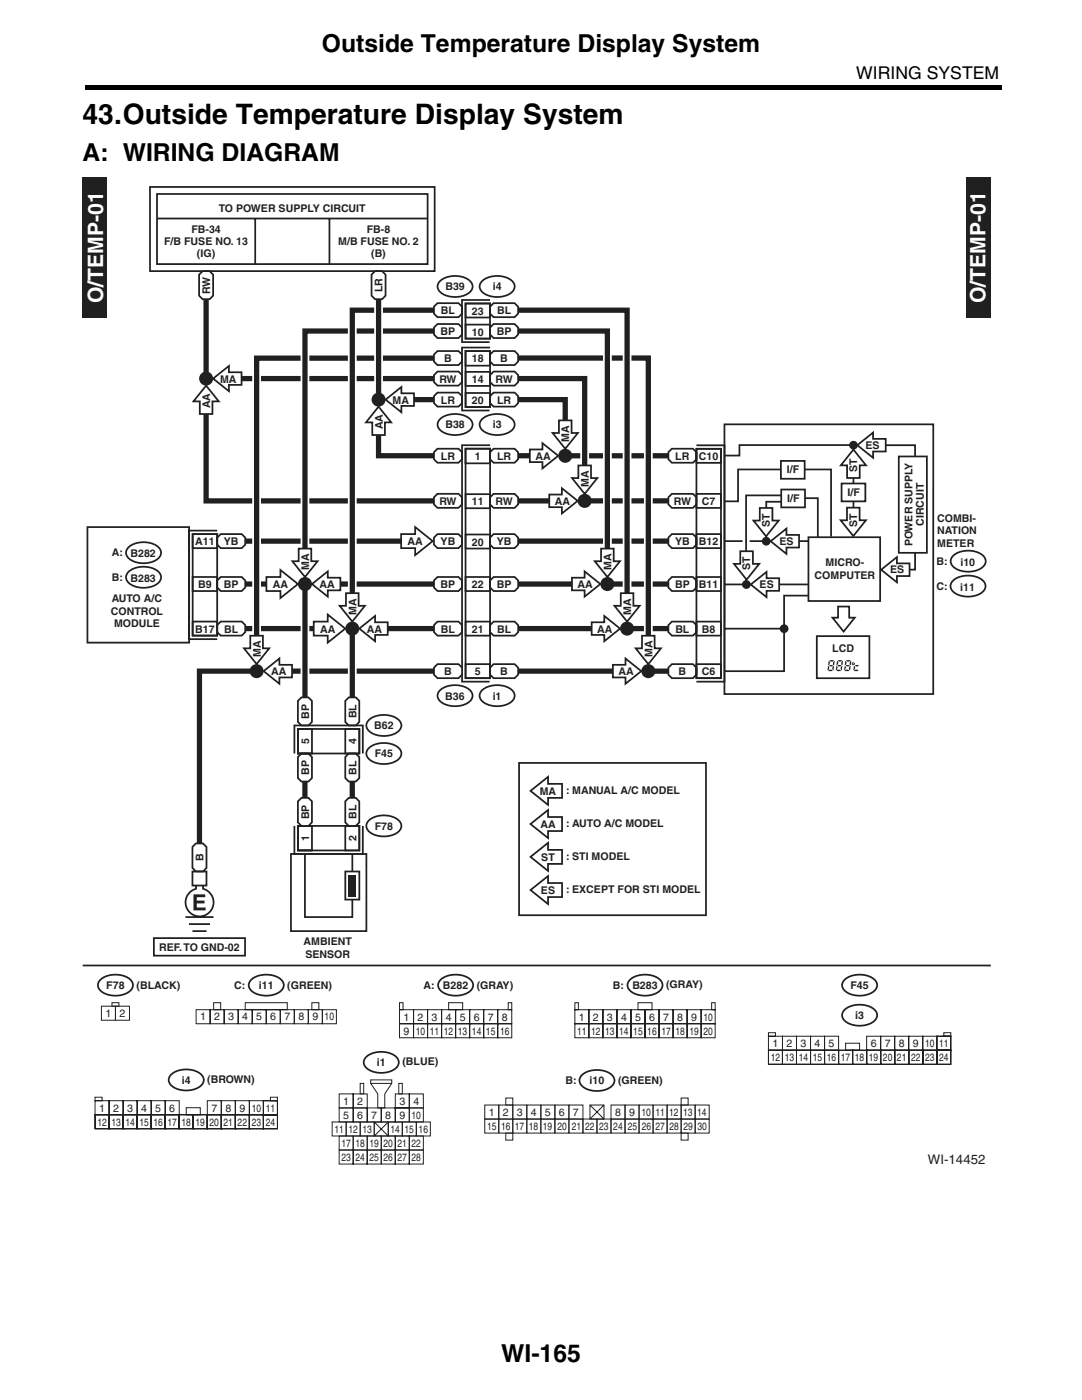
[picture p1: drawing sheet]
<svg xmlns="http://www.w3.org/2000/svg" width="216mm" height="279mm" viewBox="0 0 216 279" stroke-linecap="round" stroke-linejoin="round" font-family="sans-serif">
<path d="M17 17h183v.8h-183z" fill="#000"/>
<path d="M158.1 98.9h-9.2v17.9M170.4 88.9h12.3v24.8h-4.7M144.6 108h17.4M16.5 192.7h181.3" fill="none" stroke="#231f20" stroke-width=".35"/>
<path d="M148.9 106.6v2.8" fill="none" stroke="#fff" stroke-width="1.4" stroke-linecap="butt"/>
<g fill="#231f20">
<path d="M16.5 35.4h4.9v28h-4.9z"/>
<path d="M192.8 35.4h4.9v28h-4.9z"/>
</g>
<path d="M29.9 37.3h56.9v16.8h-56.9zM31.3 38.7h54.1v14h-54.1zM31.3 43.6h54.1M40.4 54.1h1.4l.7 .7v4.2l-.7 .7h-1.4l-.7-.7v-4.2zM50.9 43.6v9.1M65.8 43.6v9.1M74.9 54.1h1.4l.7 .7v4.2l-.7 .7h-1.4l-.7-.7v-4.2zM144.6 90.9h3v-2.1h22.8v17.1" fill="none" stroke="#231f20" stroke-width=".35"/>
<path d="M38.6 178.5h2.4v.6h-1.7v.7h1.5v.5h-1.5v.9h1.7v.5h-2.4z" fill="#231f20"/>
<path d="M38.4 174h2.8v2.8h-2.8zM39.1 176.8v.6a2.8 2.8 0 0 0-1.6 4.3 2.8 2.8 0 0 0 4.6 0 2.8 2.8 0 0 0-1.6-4.3v-.6M37 183.1h5.6M37.7 184.5h4.2M38.4 185.9h2.8" fill="none" stroke="#231f20" stroke-width=".35"/>
<path d="M134.1 89.6h4.2l.7 .7v1.4l-.7 .7h-4.2l-.7-.7v-1.4z" fill="#fff"/>
<path d="M134.1 89.6h4.2l.7 .7v1.4l-.7 .7h-4.2l-.7-.7v-1.4zM139 89.6h4.9v2.8h-4.9z" fill="none" stroke="#231f20" stroke-width=".35"/>
<path d="M134.1 98.6h4.2l.7 .7v1.4l-.7 .7h-4.2l-.7-.7v-1.4z" fill="#fff"/>
<path d="M134.1 98.6h4.2l.7 .7v1.4l-.7 .7h-4.2l-.7-.7v-1.4zM144.6 84.7h41.7v53.8h-41.7z" fill="none" stroke="#231f20" stroke-width=".35"/>
<g fill="#231f20">
<circle cx="156.5" cy="125.5" r=".88"/>
<circle cx="149" cy="116.7" r=".88"/>
</g>
<path d="M39.1 168.4h1.4l.7 .7v4.2l-.7 .7h-1.4l-.7-.7v-4.2z" fill="none" stroke="#231f20" stroke-width=".35"/>
<path d="M134.1 124.1h4.2l.7 .7v1.4l-.7 .7h-4.2l-.7-.7v-1.4z" fill="#fff"/>
<path d="M134.1 124.1h4.2l.7 .7v1.4l-.7 .7h-4.2l-.7-.7v-1.4zM139 124.1h4.9v2.8h-4.9z" fill="none" stroke="#231f20" stroke-width=".35"/>
<path d="M134.1 132.6h4.2l.7 .7v1.4l-.7 .7h-4.2l-.7-.7v-1.4z" fill="#fff"/>
<path d="M134.1 132.6h4.2l.7 .7v1.4l-.7 .7h-4.2l-.7-.7v-1.4zM139 132.6h4.9v2.8h-4.9z" fill="none" stroke="#231f20" stroke-width=".35"/>
<path d="M134.1 106.6h4.2l.7 .7v1.4l-.7 .7h-4.2l-.7-.7v-1.4z" fill="#fff"/>
<path d="M134.1 106.6h4.2l.7 .7v1.4l-.7 .7h-4.2l-.7-.7v-1.4zM139 106.6h4.9v2.8h-4.9z" fill="none" stroke="#231f20" stroke-width=".35"/>
<path d="M134.1 115.2h4.2l.7 .7v1.4l-.7 .7h-4.2l-.7-.7v-1.4z" fill="#fff"/>
<path d="M134.1 115.2h4.2l.7 .7v1.4l-.7 .7h-4.2l-.7-.7v-1.4zM139 115.2h4.9v2.8h-4.9z" fill="none" stroke="#231f20" stroke-width=".35"/>
<path d="M98.5 89.6h4.2l.7 .7v1.4l-.7 .7h-4.2l-.7-.7v-1.4z" fill="#fff"/>
<path d="M98.5 89.6h4.2l.7 .7v1.4l-.7 .7h-4.2l-.7-.7v-1.4z" fill="none" stroke="#231f20" stroke-width=".35"/>
<path d="M98.5 98.6h4.2l.7 .7v1.4l-.7 .7h-4.2l-.7-.7v-1.4z" fill="#fff"/>
<path d="M98.5 98.6h4.2l.7 .7v1.4l-.7 .7h-4.2l-.7-.7v-1.4z" fill="none" stroke="#231f20" stroke-width=".35"/>
<path d="M98.5 124.1h4.2l.7 .7v1.4l-.7 .7h-4.2l-.7-.7v-1.4z" fill="#fff"/>
<path d="M98.5 124.1h4.2l.7 .7v1.4l-.7 .7h-4.2l-.7-.7v-1.4z" fill="none" stroke="#231f20" stroke-width=".35"/>
<path d="M98.5 106.6h4.2l.7 .7v1.4l-.7 .7h-4.2l-.7-.7v-1.4z" fill="#fff"/>
<path d="M98.5 106.6h4.2l.7 .7v1.4l-.7 .7h-4.2l-.7-.7v-1.4z" fill="none" stroke="#231f20" stroke-width=".35"/>
<path d="M98.5 115.2h4.2l.7 .7v1.4l-.7 .7h-4.2l-.7-.7v-1.4z" fill="#fff"/>
<path d="M139 98.6h4.9v2.8h-4.9zM139 88.9h5.6v47.2h-5.6M139 89.6h4.9v45.8h-4.9zM98.5 115.2h4.2l.7 .7v1.4l-.7 .7h-4.2l-.7-.7v-1.4zM144.6 116.7h16.7M161.3 118.9h-4.8v15.1h-11.9M144.6 125.5h11.9" fill="none" stroke="#231f20" stroke-width=".35"/>
<path d="M87.3 89.6h4.2l.7 .7v1.4l-.7 .7h-4.2l-.7-.7v-1.4z" fill="#fff"/>
<path d="M87.3 89.6h4.2l.7 .7v1.4l-.7 .7h-4.2l-.7-.7v-1.4zM92.9 89.6h4.9v2.9h-4.9z" fill="none" stroke="#231f20" stroke-width=".35"/>
<path d="M87.3 98.6h4.2l.7 .7v1.4l-.7 .7h-4.2l-.7-.7v-1.4z" fill="#fff"/>
<path d="M87.3 98.6h4.2l.7 .7v1.4l-.7 .7h-4.2l-.7-.7v-1.4z" fill="none" stroke="#231f20" stroke-width=".35"/>
<path d="M87.3 124.1h4.2l.7 .7v1.4l-.7 .7h-4.2l-.7-.7v-1.4z" fill="#fff"/>
<path d="M87.3 124.1h4.2l.7 .7v1.4l-.7 .7h-4.2l-.7-.7v-1.4zM92.9 124.1h4.9v2.8h-4.9z" fill="none" stroke="#231f20" stroke-width=".35"/>
<path d="M87.3 106.6h4.2l.7 .7v1.4l-.7 .7h-4.2l-.7-.7v-1.4z" fill="#fff"/>
<path d="M87.3 106.6h4.2l.7 .7v1.4l-.7 .7h-4.2l-.7-.7v-1.4zM92.9 106.7h4.9v2.8h-4.9z" fill="none" stroke="#231f20" stroke-width=".35"/>
<path d="M87.3 115.2h4.2l.7 .7v1.4l-.7 .7h-4.2l-.7-.7v-1.4z" fill="#fff"/>
<path d="M92.9 98.7h4.9v2.8h-4.9zM97.8 88.9h-5.6v47.2h5.5M87.3 115.2h4.2l.7 .7v1.4l-.7 .7h-4.2l-.7-.7v-1.4zM92.9 115.2h4.9v2.8h-4.9zM190.1 116.1a4.8 4.8 0 0 1 6.3 0 1.63 1.63 0 0 1-1 2.5 4.9 4.9 0 0 1-5.3-.7 1.38 1.38 0 0 1 0-1.8zM190.1 111.1a4.8 4.8 0 0 1 6.3 0 1.63 1.63 0 0 1-1 2.6 4.9 4.9 0 0 1-5.3-.8 1.38 1.38 0 0 1 0-1.8zM58.8 164.9v5.6h13.6v-5.6M59.5 164.9h2.8v4.9h-2.8zM59.5 164.9h12.2v4.9h-12.2zM68.9 164.9h2.8v4.9h-2.8zM70.3 170.5v12.6h-9.4v-12.6" fill="none" stroke="#231f20" stroke-width=".35"/>
<path d="M68.9 174h2.8v5.6h-2.8z" fill="#fff"/>
<path d="M58.1 170.5h15v15.4h-15zM68.9 174h2.8v5.6h-2.8z" fill="none" stroke="#231f20" stroke-width=".35"/>
<path d="M69.6 174.7h1.4v4.2h-1.4z" fill="#231f20"/>
<g fill="#231f20">
<path d="M165.5 131.9l.2 .3-.1 .4-.2 .2z" fill-rule="evenodd"/>
<path d="M165.3 133.9l.2-.2h.5l.2 .2z" fill-rule="evenodd"/>
<path d="M165.4 132.9l.1 .2v.5l-.3 .2z" fill-rule="evenodd"/>
<path d="M165.5 131.8h1l-.3 .3h-.4z" fill-rule="evenodd"/>
<path d="M166.2 133.1l.2-.2 .1 .1-.2 .8-.2-.2z" fill-rule="evenodd"/>
<path d="M166.3 132.2l.3-.3-.2 .9-.2-.1z" fill-rule="evenodd"/>
<path d="M165.5 132.9l.2-.1 .6 .1-.2 .1h-.5z" fill-rule="evenodd"/>
<path d="M168.8 131.9l.2 .3-.1 .4-.2 .2z" fill-rule="evenodd"/>
<path d="M168.6 133.9l.3-.2h.4l.2 .2z" fill-rule="evenodd"/>
<path d="M168.7 132.9l.1 .2v.5l-.3 .2z" fill-rule="evenodd"/>
<path d="M168.9 131.8h.9l-.3 .3h-.4z" fill-rule="evenodd"/>
<path d="M169.5 133.1l.2-.2 .1 .1-.2 .8-.2-.2z" fill-rule="evenodd"/>
<path d="M169.6 132.2l.3-.3-.2 .9-.1-.1z" fill-rule="evenodd"/>
<path d="M168.8 132.9l.2-.1 .6 .1-.2 .1h-.4z" fill-rule="evenodd"/>
<path d="M170.4 133.9l.3-.2h.5l.2 .2z" fill-rule="evenodd"/>
<path d="M170.5 132.9l.2 .2-.1 .5-.2 .2z" fill-rule="evenodd"/>
<path d="M170.7 132.9l.1-.1 .6 .1-.1 .1h-.5z" fill-rule="evenodd"/>
<path d="M167.1 131.9l.2 .3v.4l-.3 .2z" fill-rule="evenodd"/>
<path d="M166.9 133.9l.3-.2h.5l.2 .2z" fill-rule="evenodd"/>
<path d="M167 132.9l.2 .2-.1 .5-.2 .2z" fill-rule="evenodd"/>
<path d="M167.2 131.8h.9l-.2 .3h-.5z" fill-rule="evenodd"/>
<path d="M167.8 133.1l.3-.2v.1l-.1 .8-.2-.2z" fill-rule="evenodd"/>
<path d="M168 132.2l.2-.3-.1 .9-.2-.1z" fill-rule="evenodd"/>
<path d="M167.2 132.9l.1-.1 .6 .1-.1 .1h-.5z" fill-rule="evenodd"/>
<circle cx="170.3" cy="132.5" r=".3"/>
</g>
<circle cx="170.3" cy="132.5" r=".12" fill="#fff"/>
<path d="M163 127h10.5v8.4h-10.5z" fill="none" stroke="#231f20" stroke-width=".35"/>
<path d="M167.3 121.1h2.2v2.2h1.1l-2.2 2.8-2.2-2.8h1.1z" fill="#fff"/>
<path d="M167.3 121.1h2.2v2.2h1.1l-2.2 2.8-2.2-2.8h1.1zM30.7 187.3h18.2v3.5h-18.2z" fill="none" stroke="#231f20" stroke-width=".35"/>
<path d="M43.4 124.8l.7-.7h4.2l.7 .7v1.4l-.7 .7h-4.2l-.7-.7z" fill="#fff"/>
<path d="M43.4 124.8l.7-.7h4.2l.7 .7v1.4l-.7 .7h-4.2l-.7-.7z" fill="none" stroke="#231f20" stroke-width=".35"/>
<path d="M44.1 106.6h4.2l.7 .7v1.4l-.7 .7h-4.2l-.7-.7v-1.4z" fill="#fff"/>
<path d="M44.1 106.6h4.2l.7 .7v1.4l-.7 .7h-4.2l-.7-.7v-1.4zM38.5 124.1h4.9v2.8h-4.9z" fill="none" stroke="#231f20" stroke-width=".35"/>
<path d="M44.1 115.2h4.2l.7 .7v1.4l-.7 .7h-4.2l-.7-.7v-1.4z" fill="#fff"/>
<path d="M17.5 105.2h20.3v23.1h-20.3zM25.5 109.4a4.8 4.8 0 0 1 6.3 0 1.63 1.63 0 0 1-1 2.6 4.9 4.9 0 0 1-5.3-.7 1.38 1.38 0 0 1 0-1.9zM25.5 114.3a4.8 4.8 0 0 1 6.3 0 1.63 1.63 0 0 1-1 2.6 4.9 4.9 0 0 1-5.3-.7 1.38 1.38 0 0 1 0-1.9zM38.5 106.6h4.9v2.8h-4.9zM38.5 115.2h4.9v2.8h-4.9zM38.5 106.6h4.9v20.3h-4.9zM43.4 105.9h-5.6v21.7h5.6M44.1 115.2h4.2l.7 .7v1.4l-.7 .7h-4.2l-.7-.7v-1.4z" fill="none" stroke="#231f20" stroke-width=".35"/>
<g fill="none" stroke="#231f20" stroke-width="1.1" stroke-linecap="butt">
<path d="M41.1 59.7v15.9M41.1 82.6v17.4h45.5M75.6 86.8v4.2h11M103.4 91h2.4M103.4 100h6.2M133.4 91h-20.6M133.4 100h-16.7M49 108h31.1M103.4 108h30M133.4 116.6h-11.8M133.4 125.5h-8.2M60.9 156v3.4"/>
<path d="M70.3 155.8v3.5"/>
</g>
<path d="M59.5 160l.7-.7h1.4l.7 .7v4.2l-.7 .7h-1.4l-.7-.7z" fill="#fff"/>
<path d="M59.5 160l.7-.7h1.4l.7 .7v4.2l-.7 .7h-1.4l-.7-.7z" fill="none" stroke="#231f20" stroke-width=".35"/>
<path d="M69.6 159.3h1.4l.7 .7v4.2l-.7 .7h-1.4l-.7-.7v-4.2z" fill="#fff"/>
<path d="M69.6 159.3h1.4l.7 .7v4.2l-.7 .7h-1.4l-.7-.7v-4.2z" fill="none" stroke="#231f20" stroke-width=".35"/>
<path d="M60.2 150.4h1.4l.7 .7v4.2l-.7 .7h-1.4l-.7-.7v-4.2z" fill="#fff"/>
<path d="M60.2 150.4h1.4l.7 .7v4.2l-.7 .7h-1.4l-.7-.7v-4.2z" fill="none" stroke="#231f20" stroke-width=".35"/>
<path d="M69.6 150.4h1.4l.7 .7v4.2l-.7 .7h-1.4l-.7-.7v-4.2z" fill="#fff"/>
<path d="M69.6 150.4h1.4l.7 .7v4.2l-.7 .7h-1.4l-.7-.7v-4.2z" fill="none" stroke="#231f20" stroke-width=".35"/>
<path d="M59.5 139.9l.7-.7h1.4l.7 .7v4.2l-.7 .7h-1.4l-.7-.7z" fill="#fff"/>
<path d="M59.5 139.9l.7-.7h1.4l.7 .7v4.2l-.7 .7h-1.4l-.7-.7z" fill="none" stroke="#231f20" stroke-width=".35"/>
<path d="M68.9 139.9l.7-.7h1.4l.7 .7v4.2l-.7 .7h-1.4l-.7-.7z" fill="#fff"/>
<g fill="none" stroke="#231f20" stroke-width=".35">
<path d="M87.7 83.8a4.8 4.8 0 0 1 6.3 0 1.63 1.63 0 0 1-1 2.6 4.9 4.9 0 0 1-5.3-.7 1.38 1.38 0 0 1 0-1.9zM96.1 83.8a4.8 4.8 0 0 1 6.3 0 1.63 1.63 0 0 1-1 2.6 4.9 4.9 0 0 1-5.3-.7 1.38 1.38 0 0 1 0-1.9zM68.9 139.9l.7-.7h1.4l.7 .7v4.2l-.7 .7h-1.4l-.7-.7zM87.7 137.9a4.8 4.8 0 0 1 6.3 0 1.63 1.63 0 0 1-1 2.6 4.9 4.9 0 0 1-5.3-.7 1.38 1.38 0 0 1 0-1.9zM96.1 137.9a4.8 4.8 0 0 1 6.3 0 1.63 1.63 0 0 1-1 2.6 4.9 4.9 0 0 1-5.3-.7 1.38 1.38 0 0 1 0-1.9zM59.5 145.5h2.8v4.9h-2.8zM59.5 145.5h12.2v4.9h-12.2zM68.9 145.5h2.8v4.9h-2.8zM72.4 150.4v-5.6h-13.6v5.6M73.5 143.9a4.8 4.8 0 0 1 6.3 0 1.63 1.63 0 0 1-1 2.6 4.9 4.9 0 0 1-5.3-.8 1.38 1.38 0 0 1 0-1.8zM73.5 149.5a4.8 4.8 0 0 1 6.3 0 1.63 1.63 0 0 1-1 2.6 4.9 4.9 0 0 1-5.3-.8 1.38 1.38 0 0 1 0-1.8zM73.5 163.9a4.8 4.8 0 0 1 6.3 0 1.63 1.63 0 0 1-1 2.6 4.9 4.9 0 0 1-5.3-.7 1.38 1.38 0 0 1 0-1.9z"/>
<path d="M19.9 195.7a4.8 4.8 0 0 1 6.3 0 1.63 1.63 0 0 1-1 2.6 4.9 4.9 0 0 1-5.3-.7 1.38 1.38 0 0 1 0-1.9zM50 195.7a4.8 4.8 0 0 1 6.3 0 1.63 1.63 0 0 1-1 2.6 4.9 4.9 0 0 1-5.3-.7 1.38 1.38 0 0 1 0-1.9zM87.8 195.7a4.8 4.8 0 0 1 6.3 0 1.63 1.63 0 0 1-1 2.6 4.9 4.9 0 0 1-5.3-.7 1.38 1.38 0 0 1 0-1.9zM125.6 195.7a4.8 4.8 0 0 1 6.3 0 1.63 1.63 0 0 1-1 2.6 4.9 4.9 0 0 1-5.3-.7 1.38 1.38 0 0 1 0-1.9zM168.4 195.7a4.8 4.8 0 0 1 6.3 0 1.63 1.63 0 0 1-.9 2.6 4.9 4.9 0 0 1-5.4-.7 1.38 1.38 0 0 1 0-1.9zM116 214.8a4.8 4.8 0 0 1 6.3 0 1.63 1.63 0 0 1-1 2.5 4.9 4.9 0 0 1-5.3-.7 1.38 1.38 0 0 1 0-1.8z"/>
</g>
<g fill="none" stroke="#231f20" stroke-width=".2">
<path d="M20.2 200.9h2.8v2.8h-2.8zM22.3 200.2h1.4v.7h-1.4zM23 200.9h2.8v2.8h-2.8zM39.1 201.6h2.8v2.8h-2.8zM41.9 201.6h2.8v2.8h-2.8zM42.6 200.2h1.4v1.4h-1.4zM44.7 201.6h2.8v2.8h-2.8zM47.5 201.6h2.8v2.8h-2.8zM48.9 200.2h8.4v1.4h-8.4zM50.3 201.6h2.8v2.8h-2.8zM53.1 201.6h2.8v2.8h-2.8zM55.9 201.6h2.8v2.8h-2.8z"/>
<path d="M58.7 201.6h2.8v2.8h-2.8zM61.5 201.6h2.8v2.8h-2.8zM62.2 200.2h1.4v1.4h-1.4zM64.3 201.6h2.8v2.8h-2.8zM79.7 201.6h2.8v2.8h-2.8zM79.7 204.4h2.8v2.8h-2.8zM79.7 200.2h.7v1.4h-.7zM82.5 201.6h2.8v2.8h-2.8zM82.5 204.4h2.8v2.8h-2.8zM85.3 201.6h2.8v2.8h-2.8zM85.3 204.4h2.8v2.8h-2.8zM88.1 204.4h2.8v2.8h-2.8z"/>
<path d="M88.1 201.6h2.8v2.8h-2.8zM89.5 200.2h2.8v1.4h-2.8zM90.9 204.4h2.8v2.8h-2.8zM90.9 201.6h2.8v2.8h-2.8zM93.7 201.6h2.8v2.8h-2.8zM93.7 204.4h2.8v2.8h-2.8zM96.5 201.6h2.8v2.8h-2.8zM96.5 204.4h2.8v2.8h-2.8zM99.3 201.6h2.8v2.8h-2.8zM99.3 204.4h2.8v2.8h-2.8zM101 219.2h1.4v1.4h-1.4zM101.4 200.2h.7v1.4h-.7z"/>
<path d="M114.7 201.6h2.8v2.8h-2.8zM114.7 204.4h2.8v2.8h-2.8zM114.7 200.2h.7v1.4h-.7zM117.5 201.6h2.8v2.8h-2.8zM117.5 204.4h2.8v2.8h-2.8zM120.3 201.6h2.8v2.8h-2.8zM120.3 204.4h2.8v2.8h-2.8zM123.1 201.6h2.8v2.8h-2.8zM123.1 204.4h2.8v2.8h-2.8zM125.9 201.6h2.8v2.8h-2.8zM125.9 204.4h2.8v2.8h-2.8zM127.3 200.2h2.8v1.4h-2.8z"/>
<path d="M128.7 201.6h2.8v2.8h-2.8zM128.7 204.4h2.8v2.8h-2.8zM131.5 201.6h2.8v2.8h-2.8zM131.5 204.4h2.8v2.8h-2.8zM134.3 201.6h2.8v2.8h-2.8zM134.3 204.4h2.8v2.8h-2.8zM136 219.2h1.4v1.4h-1.4zM137.1 201.6h2.8v2.8h-2.8zM137.1 204.4h2.8v2.8h-2.8zM139.9 201.6h2.8v2.8h-2.8zM139.9 204.4h2.8v2.8h-2.8zM142 200.2h.7v1.4h-.7z"/>
<path d="M96.8 220.6h2.8v2.8h-2.8zM96.8 223.4h2.8v2.8h-2.8zM99.6 220.6h2.8v2.8h-2.8zM99.6 223.4h2.8v2.8h-2.8zM101 226.2h1.4v1.4h-1.4zM102.4 220.6h2.8v2.8h-2.8zM102.4 223.4h2.8v2.8h-2.8zM105.2 220.6h2.8v2.8h-2.8zM105.2 223.4h2.8v2.8h-2.8zM108 220.6h2.8v2.8h-2.8zM108 223.4h2.8v2.8h-2.8zM110.8 220.6h2.8v2.8h-2.8z"/>
<path d="M110.8 223.4h2.8v2.8h-2.8zM113.6 220.6h2.8v2.8h-2.8zM113.6 223.4h2.8v2.8h-2.8zM116.4 223.4h2.8v2.8h-2.8zM117.8 220.6h2.8v2.8h-2.8zM117.8 220.6l2.8 2.8M119.2 223.4h2.8v2.8h-2.8zM120.6 220.6l-2.8 2.8M122 220.6h2.8v2.8h-2.8zM122 223.4h2.8v2.8h-2.8zM124.8 220.6h2.8v2.8h-2.8zM124.8 223.4h2.8v2.8h-2.8z"/>
<path d="M127.6 220.6h2.8v2.8h-2.8zM127.6 223.4h2.8v2.8h-2.8zM130.4 220.6h2.8v2.8h-2.8zM130.4 223.4h2.8v2.8h-2.8zM133.2 220.6h2.8v2.8h-2.8zM133.2 223.4h2.8v2.8h-2.8zM136 220.6h2.8v2.8h-2.8zM136 226.2h1.4v1.4h-1.4zM136 223.4h2.8v2.8h-2.8zM138.8 220.6h2.8v2.8h-2.8zM138.8 223.4h2.8v2.8h-2.8z"/>
</g>
<path d="M57.4 116.6h-8.4M67.9 116.6h18.7M103.4 116.6h10.8M62.6 125.5h-13.6M77.4 125.5h9.2M103.4 125.5h14.7" fill="none" stroke="#231f20" stroke-width="1.1" stroke-linecap="butt"/>
<path d="M98.5 132.6h4.2l.7 .7v1.4l-.7 .7h-4.2l-.7-.7v-1.4z" fill="#fff"/>
<path d="M98.5 132.6h4.2l.7 .7v1.4l-.7 .7h-4.2l-.7-.7v-1.4z" fill="none" stroke="#231f20" stroke-width=".35"/>
<path d="M87.3 132.6h4.2l.7 .7v1.4l-.7 .7h-4.2l-.7-.7v-1.4z" fill="#fff"/>
<path d="M87.3 132.6h4.2l.7 .7v1.4l-.7 .7h-4.2l-.7-.7v-1.4zM92.9 132.6h4.9v2.8h-4.9zM73 211.1a4.8 4.8 0 0 1 6.2 0 1.63 1.63 0 0 1-.9 2.6 4.9 4.9 0 0 1-5.3-.7 1.38 1.38 0 0 1 0-1.9z" fill="none" stroke="#231f20" stroke-width=".35"/>
<path d="M51.2 134h-11.4v34.4M58.3 134h28.3M103.4 134h18.9M129.4 134h4" fill="none" stroke="#231f20" stroke-width="1.1" stroke-linecap="butt"/>
<path d="M70.3 124.1v12.4" fill="none" stroke="#fff" stroke-width="1.8" stroke-linecap="butt"/>
<g fill="#231f20">
<circle cx="60.9" cy="116.6" r="1.4"/>
<circle cx="70.3" cy="125.5" r="1.4"/>
<circle cx="51.2" cy="134" r="1.4"/>
</g>
<g fill="none" stroke="#231f20" stroke-width=".35">
<path d="M92.9 70.1h4.9v2.9h-4.9zM92.9 70.1h4.9v11.1h-4.9zM92.9 60.6h4.9v2.8h-4.9zM92.9 64.8h4.9v2.8h-4.9zM92.9 74.2h4.9v2.8h-4.9zM92.9 78.4h4.9v2.8h-4.9zM97.8 69.4h-5.6v12.5h5.5M97.8 74.9l.7-.7h4.2l.7 .7v1.4l-.7 .7h-4.2l-.7-.7zM98.5 70.1h4.2l.7 .7v1.4l-.7 .7h-4.2l-.7-.7v-1.4zM98.5 60.5h4.2l.7 .7v1.4l-.7 .7h-4.2l-.7-.7v-1.4zM98.5 64.7h4.2l.7 .7v1.4l-.7 .7h-4.2l-.7-.7v-1.4zM98.5 78.4h4.2l.7 .7v1.4l-.7 .7h-4.2l-.7-.7v-1.4z"/>
<path d="M92.9 89.6h4.9v45.8h-4.9zM103.6 152.3h37.3v30.4h-37.3z"/>
</g>
<path d="M53.2 115.2h2.8v-1.4l3.5 2.8-3.5 2.8v-1.4h-2.8z" fill="#fff"/>
<path d="M53.2 115.2h2.8v-1.4l3.5 2.8-3.5 2.8v-1.4h-2.8z" fill="none" stroke="#231f20" stroke-width=".35"/>
<path d="M62.6 124.1h2.8v-1.4l3.5 2.8-3.5 2.8v-1.4h-2.8z" fill="#fff"/>
<path d="M62.6 124.1h2.8v-1.4l3.5 2.8-3.5 2.8v-1.4h-2.8z" fill="none" stroke="#231f20" stroke-width=".35"/>
<path d="M80.1 106.6h2.8v-1.4l3.5 2.8-3.5 2.8v-1.4h-2.8z" fill="#fff"/>
<path d="M80.1 106.6h2.8v-1.4l3.5 2.8-3.5 2.8v-1.4h-2.8z" fill="none" stroke="#231f20" stroke-width=".35"/>
<g fill="none" stroke="#231f20" stroke-width=".2">
<path d="M67.7 218.4h2.8v2.8h-2.8zM70.5 218.4h2.8v2.8h-2.8zM71.9 216.3h.7v2.1h-.7zM74 215.6h4.2v.7l-1.4 2.1v2.8h-1.4v-2.8l-1.4-2.1zM74 216.3h4.2M78.9 218.4h2.8v2.8h-2.8zM79.6 216.3h.7v2.1h-.7zM81.7 218.4h2.8v2.8h-2.8zM66.3 224h2.8v2.8h-2.8zM67.7 221.2h2.8v2.8h-2.8zM67.7 229.6h2.8v2.8h-2.8zM67.7 226.8h2.8v2.8h-2.8z"/>
<path d="M69.1 224h2.8v2.8h-2.8zM70.5 221.2h2.8v2.8h-2.8zM70.5 229.6h2.8v2.8h-2.8zM70.5 226.8h2.8v2.8h-2.8zM71.9 224h2.8v2.8h-2.8zM73.3 221.2h2.8v2.8h-2.8zM73.3 229.6h2.8v2.8h-2.8zM73.3 226.8h2.8v2.8h-2.8zM74.7 224l2.8 2.8M74.7 224h2.8v2.8h-2.8zM76.1 226.8h2.8v2.8h-2.8zM76.1 221.2h2.8v2.8h-2.8z"/>
<path d="M76.1 229.6h2.8v2.8h-2.8zM77.5 224h2.8v2.8h-2.8zM77.5 224l-2.8 2.8M78.9 226.8h2.8v2.8h-2.8zM78.9 221.2h2.8v2.8h-2.8zM78.9 229.6h2.8v2.8h-2.8zM80.3 224h2.8v2.8h-2.8zM81.7 226.8h2.8v2.8h-2.8zM81.7 229.6h2.8v2.8h-2.8zM81.7 221.2h2.8v2.8h-2.8zM83.1 224h2.8v2.8h-2.8z"/>
</g>
<path d="M168 96.5h4.7v3.6h-4.7z" fill="#fff"/>
<path d="M168 96.5h4.7v3.6h-4.7z" fill="none" stroke="#231f20" stroke-width=".35"/>
<path d="M122.3 132.7h2.6v-1.2l3.1 2.5-3.1 2.5v-1.3h-2.6z" fill="#fff"/>
<path d="M122.3 132.7h2.6v-1.2l3.1 2.5-3.1 2.5v-1.3h-2.6z" fill="none" stroke="#231f20" stroke-width=".35"/>
<path d="M114.2 115.3h2.5v-1.2l3.1 2.5-3.1 2.5v-1.3h-2.5z" fill="#fff"/>
<path d="M114.2 115.3h2.5v-1.2l3.1 2.5-3.1 2.5v-1.3h-2.5z" fill="none" stroke="#231f20" stroke-width=".35"/>
<circle cx="129.4" cy="134" r="1.4" fill="#231f20"/>
<path d="M128.1 126.9h2.6v2.5h1.2l-2.5 3.2-2.5-3.2h1.2z" fill="#fff"/>
<path d="M128.1 126.9h2.6v2.5h1.2l-2.5 3.2-2.5-3.2h1.2z" fill="none" stroke="#231f20" stroke-width=".35"/>
<path d="M118.1 124.2h2.5v-1.2l3.2 2.5-3.2 2.5v-1.3h-2.5z" fill="#fff"/>
<path d="M118.1 124.2h2.5v-1.2l3.2 2.5-3.2 2.5v-1.3h-2.5z" fill="none" stroke="#231f20" stroke-width=".35"/>
<circle cx="125.2" cy="125.5" r="1.4" fill="#231f20"/>
<path d="M123.9 118.4h2.5v2.5h1.3l-2.5 3.2-2.5-3.2h1.2z" fill="#fff"/>
<path d="M123.9 118.4h2.5v2.5h1.3l-2.5 3.2-2.5-3.2h1.2z" fill="none" stroke="#231f20" stroke-width=".35"/>
<path d="M175.9 113.7l3.1-2.5v1.3h2.5v2.5h-2.5v1.2z" fill="#fff"/>
<path d="M175.9 113.7l3.1-2.5v1.3h2.5v2.5h-2.5v1.2z" fill="none" stroke="#231f20" stroke-width=".35"/>
<path d="M171.1 88.9l3.2-2.6v1.3h2.5v2.5h-2.5v1.3z" fill="#fff"/>
<path d="M171.1 88.9l3.2-2.6v1.3h2.5v2.5h-2.5v1.3z" fill="none" stroke="#231f20" stroke-width=".35"/>
<path d="M170.3 89.7l2.6 3.2h-1.3v2.5h-2.5v-2.5h-1.3z" fill="#fff"/>
<path d="M170.3 89.7l2.6 3.2h-1.3v2.5h-2.5v-2.5h-1.3z" fill="none" stroke="#231f20" stroke-width=".35"/>
<circle cx="121.2" cy="116.6" r="1.4" fill="#231f20"/>
<path d="M120 109.5h2.5v2.5h1.3l-2.6 3.2-2.5-3.2h1.3z" fill="#fff"/>
<path d="M120 109.5h2.5v2.5h1.3l-2.6 3.2-2.5-3.2h1.3z" fill="none" stroke="#231f20" stroke-width=".35"/>
<path d="M109.6 98.7h2.6v-1.2l3.1 2.5-3.1 2.5v-1.3h-2.6z" fill="#fff"/>
<path d="M109.6 98.7h2.6v-1.2l3.1 2.5-3.1 2.5v-1.3h-2.6z" fill="none" stroke="#231f20" stroke-width=".35"/>
<circle cx="116.7" cy="100" r="1.4" fill="#231f20"/>
<path d="M115.4 92.9h2.6v2.5h1.2l-2.5 3.2-2.5-3.2h1.2z" fill="#fff"/>
<path d="M115.4 92.9h2.6v2.5h1.2l-2.5 3.2-2.5-3.2h1.2z" fill="none" stroke="#231f20" stroke-width=".35"/>
<path d="M105.8 89.7h2.5v-1.2l3.1 2.5-3.1 2.5v-1.3h-2.5z" fill="#fff"/>
<path d="M105.8 89.7h2.5v-1.2l3.1 2.5-3.1 2.5v-1.3h-2.5z" fill="none" stroke="#231f20" stroke-width=".35"/>
<circle cx="112.8" cy="91" r="1.4" fill="#231f20"/>
<path d="M111.6 83.9h2.5v2.5h1.2l-2.5 3.2-2.5-3.2h1.3z" fill="#fff"/>
<path d="M111.6 83.9h2.5v2.5h1.2l-2.5 3.2-2.5-3.2h1.3z" fill="none" stroke="#231f20" stroke-width=".35"/>
<path d="M75.6 81.2l2.5 3.1h-1.3v2.5h-2.5v-2.5h-1.3z" fill="#fff"/>
<path d="M75.6 81.2l2.5 3.1h-1.3v2.5h-2.5v-2.5h-1.3z" fill="none" stroke="#231f20" stroke-width=".35"/>
<path d="M77 79.8l3.1-2.5v1.2h2.5v2.5h-2.5v1.3z" fill="#fff"/>
<path d="M77 79.8l3.1-2.5v1.2h2.5v2.5h-2.5v1.3z" fill="none" stroke="#231f20" stroke-width=".35"/>
<path d="M41.1 77l2.6 3.1h-1.3v2.5h-2.5v-2.5h-1.3z" fill="#fff"/>
<path d="M41.1 77l2.6 3.1h-1.3v2.5h-2.5v-2.5h-1.3z" fill="none" stroke="#231f20" stroke-width=".35"/>
<circle cx="41.1" cy="75.6" r="1.4" fill="#231f20"/>
<path d="M42.5 75.6l3.2-2.5v1.2h2.5v2.5h-2.5v1.3z" fill="#fff"/>
<path d="M42.5 75.6l3.2-2.5v1.2h2.5v2.5h-2.5v1.3z" fill="none" stroke="#231f20" stroke-width=".35"/>
<path d="M62.3 116.6l3.1-2.5v1.2h2.5v2.5h-2.5v1.3z" fill="#fff"/>
<path d="M62.3 116.6l3.1-2.5v1.2h2.5v2.5h-2.5v1.3z" fill="none" stroke="#231f20" stroke-width=".35"/>
<path d="M71.7 125.5l3.2-2.5v1.2h2.5v2.5h-2.5v1.3z" fill="#fff"/>
<path d="M71.7 125.5l3.2-2.5v1.2h2.5v2.5h-2.5v1.3z" fill="none" stroke="#231f20" stroke-width=".35"/>
<path d="M149.9 116.7l3.1-2.5v1.2h2.5v2.5h-2.5v1.3z" fill="#fff"/>
<path d="M149.9 116.7l3.1-2.5v1.2h2.5v2.5h-2.5v1.3z" fill="none" stroke="#231f20" stroke-width=".35"/>
<path d="M147.8 110h2.5v2.6h1.2l-2.5 3.1-2.5-3.1h1.3z" fill="#fff"/>
<path d="M147.8 110h2.5v2.6h1.2l-2.5 3.1-2.5-3.1h1.3z" fill="none" stroke="#231f20" stroke-width=".35"/>
<g fill="#231f20">
<circle cx="152.9" cy="108" r=".88"/>
<circle cx="170.4" cy="88.9" r=".88"/>
</g>
<path d="M153.8 108l3.2-2.5v1.3h2.5v2.5h-2.5v1.3z" fill="#fff"/>
<path d="M86.6 61.2l.7-.7h4.2l.7 .7v1.4l-.7 .7h-4.2l-.7-.7zM86.6 70.8l.7-.7h4.2l.7 .7v1.4l-.7 .7h-4.2l-.7-.7zM86.6 74.9l.7-.7h4.2l.7 .7v1.4l-.7 .7h-4.2l-.7-.7zM87.3 78.4h4.2l.7 .7v1.4l-.7 .7h-4.2l-.7-.7v-1.4zM87.3 64.7h4.2l.7 .7v1.4l-.7 .7h-4.2l-.7-.7v-1.4zM153.8 108l3.2-2.5v1.3h2.5v2.5h-2.5v1.3z" fill="none" stroke="#231f20" stroke-width=".35"/>
<path d="M116.7 88.7v3.3M129.4 88.7v37.6" fill="none" stroke="#fff" stroke-width="1.8" stroke-linecap="butt"/>
<path d="M48.2 75.6h38.4M82.6 79.8h4M103.4 71.5h26v55.4M103.4 75.6h13.3v17.3M103.4 79.8h9.4v4.1M70.3 125.5v13.7" fill="none" stroke="#231f20" stroke-width="1.1" stroke-linecap="butt"/>
<path d="M59.6 109.5h2.5v2.5h1.3l-2.5 3.2-2.5-3.2h1.2z" fill="#fff"/>
<path d="M59.6 109.5h2.5v2.5h1.3l-2.5 3.2-2.5-3.2h1.2z" fill="none" stroke="#231f20" stroke-width=".35"/>
<path d="M52.6 134l3.2-2.6v1.3h2.5v2.5h-2.5v1.3z" fill="#fff"/>
<path d="M52.6 134l3.2-2.6v1.3h2.5v2.5h-2.5v1.3z" fill="none" stroke="#231f20" stroke-width=".35"/>
<path d="M50 126.9h2.5v2.5h1.2l-2.5 3.2-2.5-3.2h1.3z" fill="#fff"/>
<path d="M50 126.9h2.5v2.5h1.2l-2.5 3.2-2.5-3.2h1.3z" fill="none" stroke="#231f20" stroke-width=".35"/>
<path d="M69.1 118.4h2.5v2.5h1.2l-2.5 3.2-2.5-3.2h1.3z" fill="#fff"/>
<path d="M69.1 118.4h2.5v2.5h1.2l-2.5 3.2-2.5-3.2h1.3z" fill="none" stroke="#231f20" stroke-width=".35"/>
<path d="M51.2 69.6v56.8M60.9 118.7v19.9" fill="none" stroke="#fff" stroke-width="1.8" stroke-linecap="butt"/>
<path d="M86.6 71.5h-35.4v55.4M60.9 116.6v22.6" fill="none" stroke="#231f20" stroke-width="1.1" stroke-linecap="butt"/>
<circle cx="75.6" cy="79.8" r="1.4" fill="#231f20"/>
<path d="M105.9 157.9l3.5-2.8v1.4h2.8v2.8h-2.8v1.4z" fill="#fff"/>
<path d="M105.9 157.9l3.5-2.8v1.4h2.8v2.8h-2.8v1.4z" fill="none" stroke="#231f20" stroke-width=".35"/>
<path d="M105.9 164.5l3.5-2.8v1.4h2.8v2.8h-2.8v1.4z" fill="#fff"/>
<path d="M105.9 164.5l3.5-2.8v1.4h2.8v2.8h-2.8v1.4z" fill="none" stroke="#231f20" stroke-width=".35"/>
<path d="M105.9 171.1l3.5-2.8v1.4h2.8v2.8h-2.8v1.4z" fill="#fff"/>
<path d="M105.9 171.1l3.5-2.8v1.4h2.8v2.8h-2.8v1.4z" fill="none" stroke="#231f20" stroke-width=".35"/>
<path d="M105.9 177.7l3.5-2.8v1.4h2.8v2.8h-2.8v1.4z" fill="#fff"/>
<path d="M87.7 56.3a4.8 4.8 0 0 1 6.3 0 1.63 1.63 0 0 1-1 2.5 4.9 4.9 0 0 1-5.3-.7 1.38 1.38 0 0 1 0-1.8zM96.1 56.3a4.8 4.8 0 0 1 6.3 0 1.63 1.63 0 0 1-1 2.5 4.9 4.9 0 0 1-5.3-.7 1.38 1.38 0 0 1 0-1.8zM97.8 59.9h-5.6v8.4h5.5M92.9 60.6h4.9v7h-4.9zM158.1 100.2h-5.2v7.8M105.9 177.7l3.5-2.8v1.4h2.8v2.8h-2.8v1.4zM34 214.7a4.8 4.8 0 0 1 6.3 0 1.63 1.63 0 0 1-.9 2.5 4.9 4.9 0 0 1-5.4-.7 1.38 1.38 0 0 1 0-1.8zM168.4 201.7a4.8 4.8 0 0 1 6.3 0 1.63 1.63 0 0 1-.9 2.6 4.9 4.9 0 0 1-5.4-.7 1.38 1.38 0 0 1 0-1.9z" fill="none" stroke="#231f20" stroke-width=".35"/>
<g fill="none" stroke="#231f20" stroke-width=".2">
<path d="M19 219.7h2.8v2.8h-2.8zM19 219h1.4v.7h-1.4zM21.8 219.7h2.8v2.8h-2.8zM24.6 219.7h2.8v2.8h-2.8zM27.4 219.7h2.8v2.8h-2.8zM30.2 219.7h2.8v2.8h-2.8zM33 219.7h2.8v2.8h-2.8zM41.4 219.7h2.8v2.8h-2.8zM44.2 219.7h2.8v2.8h-2.8zM47 219.7h2.8v2.8h-2.8zM49.8 219.7h2.8v2.8h-2.8zM52.6 219.7h2.8v2.8h-2.8z"/>
<path d="M54 219h1.4v.7h-1.4zM153.4 206.9h2.8v2.8h-2.8zM153.4 209.7h2.8v2.8h-2.8zM153.4 206.2h1.4v.7h-1.4zM156.2 206.9h2.8v2.8h-2.8zM156.2 209.7h2.8v2.8h-2.8zM159 206.9h2.8v2.8h-2.8zM159 209.7h2.8v2.8h-2.8zM161.8 206.9h2.8v2.8h-2.8zM161.8 209.7h2.8v2.8h-2.8zM164.6 206.9h2.8v2.8h-2.8zM164.6 209.7h2.8v2.8h-2.8z"/>
<path d="M167.4 209.7h2.8v2.8h-2.8zM168.8 208.3h2.8v1.4h-2.8zM170.2 209.7h2.8v2.8h-2.8zM173 206.9h2.8v2.8h-2.8zM173 209.7h2.8v2.8h-2.8zM175.8 209.7h2.8v2.8h-2.8zM175.8 206.9h2.8v2.8h-2.8zM178.6 206.9h2.8v2.8h-2.8zM178.6 209.7h2.8v2.8h-2.8zM181.4 206.9h2.8v2.8h-2.8zM181.4 209.7h2.8v2.8h-2.8zM184.2 206.9h2.8v2.8h-2.8z"/>
<path d="M184.2 209.7h2.8v2.8h-2.8zM187 206.9h2.8v2.8h-2.8zM187 209.7h2.8v2.8h-2.8zM188.4 206.2h1.4v.7h-1.4zM19 222.5h2.8v2.8h-2.8zM21.8 222.5h2.8v2.8h-2.8zM24.6 222.5h2.8v2.8h-2.8zM27.4 222.5h2.8v2.8h-2.8zM30.2 222.5h2.8v2.8h-2.8zM33 222.5h2.8v2.8h-2.8zM35.8 222.5h2.8v2.8h-2.8zM37.2 221.1h2.8v1.4h-2.8z"/>
<path d="M38.6 222.5h2.8v2.8h-2.8zM41.4 222.5h2.8v2.8h-2.8zM44.2 222.5h2.8v2.8h-2.8zM47 222.5h2.8v2.8h-2.8zM49.8 222.5h2.8v2.8h-2.8zM52.6 222.5h2.8v2.8h-2.8z"/>
</g>
<path d="M60.9 69.8v39.1M70.3 64.2v53.5M75.6 61.1v16.6M121.2 68.9v39.8M125.2 68.9v48.5" fill="none" stroke="#fff" stroke-width="1.8" stroke-linecap="butt"/>
<path d="M75.6 59.7v20.1M86.6 61.9h-16.3v56.5M86.6 66.1h-25.7v43.4M103.4 61.9h21.8v56.5M103.4 66.1h17.8v43.4" fill="none" stroke="#231f20" stroke-width="1.1" stroke-linecap="butt"/>
<path d="M155.9 97.7h4.8v3.6h-4.8z" fill="#fff"/>
<path d="M155.9 97.7h4.8v3.6h-4.8z" fill="none" stroke="#231f20" stroke-width=".35"/>
<path d="M151.7 101.4h2.5v2.5h1.2l-2.5 3.2-2.5-3.2h1.3z" fill="#fff"/>
<path d="M151.7 101.4h2.5v2.5h1.2l-2.5 3.2-2.5-3.2h1.3z" fill="none" stroke="#231f20" stroke-width=".35"/>
<path d="M169.1 101.3h2.5v2.6h1.2l-2.5 3.1-2.5-3.1h1.3z" fill="#fff"/>
<path d="M160.6 99.4h2.6v9.7M169.1 101.3h2.5v2.6h1.2l-2.5 3.1-2.5-3.1h1.3z" fill="none" stroke="#231f20" stroke-width=".35"/>
<path d="M161.4 107.2h14.3v12.8h-14.3z" fill="#fff"/>
<path d="M161.4 107.2h14.3v12.8h-14.3z" fill="none" stroke="#231f20" stroke-width=".35"/>
<path d="M179.4 91.1h5.6v19.3h-5.6z" fill="#fff"/>
<path d="M179.4 91.1h5.6v19.3h-5.6zM144.6 100.1h2.7v-6.4h18.6v13.4" fill="none" stroke="#231f20" stroke-width=".35"/>
<path d="M155.9 92h4.7v3.6h-4.7z" fill="#fff"/>
<path d="M155.9 92h4.7v3.6h-4.7z" fill="none" stroke="#231f20" stroke-width=".35"/>
<text font-size="5.6" x="16.5" y="24.8">43.Outside Temperature Display System</text>
<g font-size="4.9">
<text x="64.2" y="10.3">Outside Temperature Display System</text>
<text x="16.5" y="32.1">A: WIRING DIAGRAM</text>
<text x="100" y="271.9">WI-165</text>
</g>
<g font-size="4.2" fill="#fff">
<text x="20.6" y="60.6" transform="rotate(-90 20.6 60.6)">O/TEMP-01</text>
<text x="196.7" y="60.6" transform="rotate(-90 196.7 60.6)">O/TEMP-01</text>
</g>
<text font-size="3.5" x="170.9" y="15.7">WIRING SYSTEM</text>
<text font-size="2.6" fill="#231f20" x="185.2" y="232.4">WI-14452</text>
<g font-size="2.1" fill="#231f20">
<text x="38.2" y="46.4">FB-34</text>
<text x="43.7" y="42.2">TO POWER SUPPLY CIRCUIT</text>
<text x="73.2" y="46.4">FB-8</text>
<text x="32.8" y="48.9">F/B FUSE NO. 13</text>
<text x="39.3" y="51.4">(IG)</text>
<text x="67.5" y="48.9">M/B FUSE NO. 2</text>
<text x="74.1" y="51.4">(B)</text>
<text x="41.9" y="58.6" transform="rotate(-90 41.9 58.6)">RW</text>
<text x="76.3" y="58.3" transform="rotate(-90 76.3 58.3)">LR</text>
<text x="88.9" y="58">B39</text>
<text x="98.4" y="58">i4</text>
<text x="88" y="62.7">BL</text>
<text x="94.2" y="62.8">23</text>
<text x="99.2" y="62.7">BL</text>
<text x="88" y="66.9">BP</text>
<text x="94.2" y="67">10</text>
<text x="99.1" y="66.9">BP</text>
<text x="43.9" y="76.4">MA</text>
<text x="87.7" y="76.4">RW</text>
<text x="88.7" y="72.3">B</text>
<text x="94.2" y="72.3">18</text>
<text x="94.2" y="76.4">14</text>
<text x="98.9" y="76.4">RW</text>
<text x="99.9" y="72.3">B</text>
<text x="42" y="81.5" transform="rotate(-90 42 81.5)">AA</text>
<text x="78.4" y="80.6">MA</text>
<text x="88" y="80.6">LR</text>
<text x="94.2" y="80.7">20</text>
<text x="99.2" y="80.6">LR</text>
<text x="76.4" y="85.7" transform="rotate(-90 76.4 85.7)">AA</text>
<text x="88.9" y="85.5">B38</text>
<text x="98.4" y="85.5">i3</text>
<text x="113.6" y="88.2" transform="rotate(-90 113.6 88.2)">MA</text>
<text x="172.7" y="89.7">ES</text>
<text x="88" y="91.8">LR</text>
<text x="94.8" y="91.8">1</text>
<text x="99.2" y="91.8">LR</text>
<text x="106.9" y="91.8">AA</text>
<text x="134.8" y="91.8">LR</text>
<text x="139.5" y="91.8">C10</text>
<text x="157.1" y="94.4">I/F</text>
<text x="171.1" y="94.2" transform="rotate(-90 171.1 94.2)">ST</text>
<text x="87.7" y="100.8">RW</text>
<text x="94.2" y="100.9">11</text>
<text x="98.9" y="100.8">RW</text>
<text x="110.7" y="100.8">AA</text>
<text x="117.5" y="97.2" transform="rotate(-90 117.5 97.2)">MA</text>
<text x="134.5" y="100.8">RW</text>
<text x="140.1" y="100.8">C7</text>
<text x="157.1" y="100.2">I/F</text>
<text x="169.2" y="98.9">I/F</text>
<text x="153.7" y="105.2" transform="rotate(-90 153.7 105.2)">ST</text>
<text x="171.1" y="105.2" transform="rotate(-90 171.1 105.2)">ST</text>
<text x="184.4" y="105" transform="rotate(-90 184.4 105)">CIRCUIT</text>
<text x="187.1" y="104.2">COMBI-</text>
<text x="187.1" y="106.7">NATION</text>
<text x="22.4" y="111">A: B282</text>
<text x="39" y="108.8">A11</text>
<text x="44.7" y="108.8">YB</text>
<text x="61.7" y="113.8" transform="rotate(-90 61.7 113.8)">MA</text>
<text x="81.3" y="108.8">AA</text>
<text x="87.9" y="108.8">YB</text>
<text x="94.2" y="108.9">20</text>
<text x="99.1" y="108.8">YB</text>
<text x="122.1" y="113.8" transform="rotate(-90 122.1 113.8)">MA</text>
<text x="134.7" y="108.8">YB</text>
<text x="139.5" y="108.8">B12</text>
<text x="149.8" y="113.9" transform="rotate(-90 149.8 113.9)">ST</text>
<text x="155.6" y="108.8">ES</text>
<text x="164.8" y="113">MICRO-</text>
<text x="182.1" y="109.1" transform="rotate(-90 182.1 109.1)">POWER SUPPLY</text>
<text x="187" y="112.7">B:</text>
<text x="187.1" y="109.2">METER</text>
<text x="191.7" y="112.9">i10</text>
<text x="22.4" y="115.9">B: B283</text>
<text x="39.6" y="117.4">B9</text>
<text x="44.7" y="117.4">BP</text>
<text x="54.4" y="117.4">AA</text>
<text x="63.8" y="117.4">AA</text>
<text x="88" y="117.4">BP</text>
<text x="94.2" y="117.4">22</text>
<text x="99.2" y="117.4">BP</text>
<text x="115.3" y="117.4">AA</text>
<text x="134.7" y="117.4">BP</text>
<text x="139.5" y="117.4">B11</text>
<text x="151.6" y="117.4">ES</text>
<text x="162.6" y="115.5">COMPUTER</text>
<text x="177.7" y="114.5">ES</text>
<text x="186.9" y="117.7">C:</text>
<text x="191.7" y="117.9">i11</text>
<text x="22.1" y="122.7">CONTROL</text>
<text x="22.3" y="120.2">AUTO A/C</text>
<text x="22.8" y="125.2">MODULE</text>
<text x="71.1" y="122.7" transform="rotate(-90 71.1 122.7)">MA</text>
<text x="126" y="122.7" transform="rotate(-90 126 122.7)">MA</text>
<text x="39" y="126.3">B17</text>
<text x="44.7" y="126.3">BL</text>
<text x="52" y="131.2" transform="rotate(-90 52 131.2)">MA</text>
<text x="63.9" y="126.3">AA</text>
<text x="73.2" y="126.3">AA</text>
<text x="88" y="126.3">BL</text>
<text x="94.2" y="126.3">21</text>
<text x="99.2" y="126.3">BL</text>
<text x="119.2" y="126.3">AA</text>
<text x="130.2" y="131.2" transform="rotate(-90 130.2 131.2)">MA</text>
<text x="134.8" y="126.3">BL</text>
<text x="140.1" y="126.3">B8</text>
<text x="166.1" y="130.1">LCD</text>
<text x="54.1" y="134.8">AA</text>
<text x="88.7" y="134.8">B</text>
<text x="94.8" y="134.8">5</text>
<text x="99.9" y="134.8">B</text>
<text x="123.4" y="134.8">AA</text>
<text x="135.4" y="134.8">B</text>
<text x="140.1" y="134.8">C6</text>
<text x="61.7" y="143.5" transform="rotate(-90 61.7 143.5)">BP</text>
<text x="71.1" y="143.4" transform="rotate(-90 71.1 143.4)">BL</text>
<text x="88.9" y="139.7">B36</text>
<text x="98.3" y="139.7">i1</text>
<text x="61.7" y="148.6" transform="rotate(-90 61.7 148.6)">5</text>
<text x="71.1" y="148.6" transform="rotate(-90 71.1 148.6)">4</text>
<text x="74.7" y="145.6">B62</text>
<text x="61.7" y="154.7" transform="rotate(-90 61.7 154.7)">BP</text>
<text x="71.1" y="154.6" transform="rotate(-90 71.1 154.6)">BL</text>
<text x="74.8" y="151.2">F45</text>
<text x="107.7" y="158.7">MA</text>
<text x="113" y="158.5">: MANUAL A/C MODEL</text>
<text x="61.7" y="163.5" transform="rotate(-90 61.7 163.5)">BP</text>
<text x="61.7" y="167.9" transform="rotate(-90 61.7 167.9)">1</text>
<text x="71.1" y="167.9" transform="rotate(-90 71.1 167.9)">2</text>
<text x="71.1" y="163.5" transform="rotate(-90 71.1 163.5)">BL</text>
<text x="74.8" y="165.7">F78</text>
<text x="107.9" y="165.3">AA</text>
<text x="113" y="165.1">: AUTO A/C MODEL</text>
<text x="40.6" y="171.9" transform="rotate(-90 40.6 171.9)">B</text>
<text x="108" y="171.9">ST</text>
<text x="113" y="171.7">: STI MODEL</text>
<text x="108" y="178.5">ES</text>
<text x="113" y="178.3">: EXCEPT FOR STI MODEL</text>
<text x="31.7" y="189.8">REF. TO GND-02</text>
<text x="60.6" y="188.7">AMBIENT</text>
<text x="60.9" y="191.1">SENSOR</text>
<text x="21.2" y="197.5">F78</text>
<text x="27.2" y="197.4">(BLACK)</text>
<text x="46.7" y="197.4">C:</text>
<text x="51.7" y="197.5">i11</text>
<text x="57.3" y="197.4">(GREEN)</text>
<text x="84.5" y="197.4">A:</text>
<text x="88.4" y="197.4">B282</text>
<text x="95.1" y="197.4">(GRAY)</text>
<text x="122.3" y="197.4">B:</text>
<text x="126.2" y="197.4">B283</text>
<text x="133" y="197.2">(GRAY)</text>
<text x="169.8" y="197.4">F45</text>
<text x="21.1" y="203">1</text>
<text x="23.9" y="203">2</text>
<text x="40" y="203.7">1</text>
<text x="42.8" y="203.7">2</text>
<text x="45.6" y="203.7">3</text>
<text x="48.4" y="203.7">4</text>
<text x="51.2" y="203.7">5</text>
<text x="54" y="203.7">6</text>
<text x="56.8" y="203.7">7</text>
<text x="59.6" y="203.7">8</text>
<text x="62.4" y="203.7">9</text>
<text x="64.8" y="203.7">10</text>
<text x="80.6" y="203.7">1</text>
<text x="83.4" y="203.7">2</text>
<text x="86.2" y="203.7">3</text>
<text x="89" y="203.7">4</text>
<text x="91.8" y="203.7">5</text>
<text x="94.6" y="203.7">6</text>
<text x="97.4" y="203.7">7</text>
<text x="100.2" y="203.7">8</text>
<text x="115.6" y="203.7">1</text>
<text x="118.4" y="203.7">2</text>
<text x="121.2" y="203.7">3</text>
<text x="124" y="203.7">4</text>
<text x="126.8" y="203.7">5</text>
<text x="129.6" y="203.7">6</text>
<text x="132.4" y="203.7">7</text>
<text x="135.2" y="203.7">8</text>
<text x="138" y="203.7">9</text>
<text x="140.4" y="203.7">10</text>
<text x="170.7" y="203.4">i3</text>
<text x="80.6" y="206.5">9</text>
<text x="83" y="206.5">10 11 12 13 14 15 16</text>
<text x="115.2" y="206.5">11 12 13 14 15 16 17 18 19 20</text>
<text x="154.2" y="209">1</text>
<text x="157" y="209">2</text>
<text x="159.8" y="209">3</text>
<text x="162.6" y="209">4</text>
<text x="165.4" y="209">5</text>
<text x="173.8" y="209">6</text>
<text x="176.6" y="209">7</text>
<text x="179.4" y="209">8</text>
<text x="182.2" y="209">9</text>
<text x="184.6" y="209">10 11</text>
<text x="75.2" y="212.9">i1</text>
<text x="80.3" y="212.6">(BLUE)</text>
<text x="153.8" y="211.8">12 13 14 15 16 17 18 19 20 21 22 23 24</text>
<text x="19.8" y="221.9">1</text>
<text x="22.6" y="221.9">2</text>
<text x="25.4" y="221.9">3</text>
<text x="28.2" y="221.9">4</text>
<text x="31" y="221.9">5</text>
<text x="33.8" y="221.9">6</text>
<text x="36.3" y="216.4">i4</text>
<text x="41.4" y="216.3">(BROWN)</text>
<text x="42.2" y="221.9">7</text>
<text x="45" y="221.9">8</text>
<text x="47.8" y="221.9">9</text>
<text x="50.2" y="221.9">10 11</text>
<text x="68.5" y="220.5">1</text>
<text x="71.3" y="220.5">2</text>
<text x="79.7" y="220.5">3</text>
<text x="82.5" y="220.5">4</text>
<text x="112.9" y="216.4">B:</text>
<text x="117.7" y="216.5">i10</text>
<text x="123.4" y="216.4">(GREEN)</text>
<text x="19.4" y="224.7">12 13 14 15 16 17 18 19 20 21 22 23 24</text>
<text x="66.8" y="226.1">11</text>
<text x="68.5" y="223.3">5</text>
<text x="69.6" y="226.1">12</text>
<text x="71.3" y="223.3">6</text>
<text x="72.4" y="226.1">13</text>
<text x="74.1" y="223.3">7</text>
<text x="76.9" y="223.3">8</text>
<text x="78" y="226.1">14</text>
<text x="79.7" y="223.3">9</text>
<text x="80.8" y="226.1">15</text>
<text x="82.2" y="223.3">10</text>
<text x="83.6" y="226.1">16</text>
<text x="97.2" y="225.6">15</text>
<text x="97.6" y="222.8">1</text>
<text x="100" y="225.6">16</text>
<text x="100.4" y="222.8">2</text>
<text x="102.7" y="225.6">17</text>
<text x="103.2" y="222.8">3</text>
<text x="105.5" y="225.6">18</text>
<text x="106" y="222.8">4</text>
<text x="108.3" y="225.6">19</text>
<text x="108.8" y="222.8">5</text>
<text x="111.3" y="225.6">20</text>
<text x="111.6" y="222.8">6</text>
<text x="114.2" y="225.6">21</text>
<text x="114.4" y="222.8">7</text>
<text x="116.8" y="225.6">22</text>
<text x="119.6" y="225.6">23</text>
<text x="122.4" y="225.6">24</text>
<text x="122.8" y="222.8">8</text>
<text x="125.3" y="225.6">25</text>
<text x="125.6" y="222.8">9</text>
<text x="128" y="222.8">10</text>
<text x="128.1" y="225.6">26</text>
<text x="130.8" y="222.8">11</text>
<text x="130.8" y="225.6">27</text>
<text x="133.5" y="222.8">12</text>
<text x="133.6" y="225.6">28</text>
<text x="136.3" y="222.8">13</text>
<text x="136.4" y="225.6">29</text>
<text x="139.1" y="222.8">14</text>
<text x="139.2" y="225.6">30</text>
<text x="68.2" y="231.7">23</text>
<text x="68.2" y="228.9">17</text>
<text x="71" y="231.7">24</text>
<text x="71" y="228.9">18</text>
<text x="73.8" y="228.9">19</text>
<text x="73.8" y="231.7">25</text>
<text x="76.6" y="228.9">20 21</text>
<text x="76.6" y="231.7">26</text>
<text x="79.4" y="231.7">27</text>
<text x="82.2" y="228.9">22</text>
<text x="82.2" y="231.7">28</text>
</g>
</svg>
